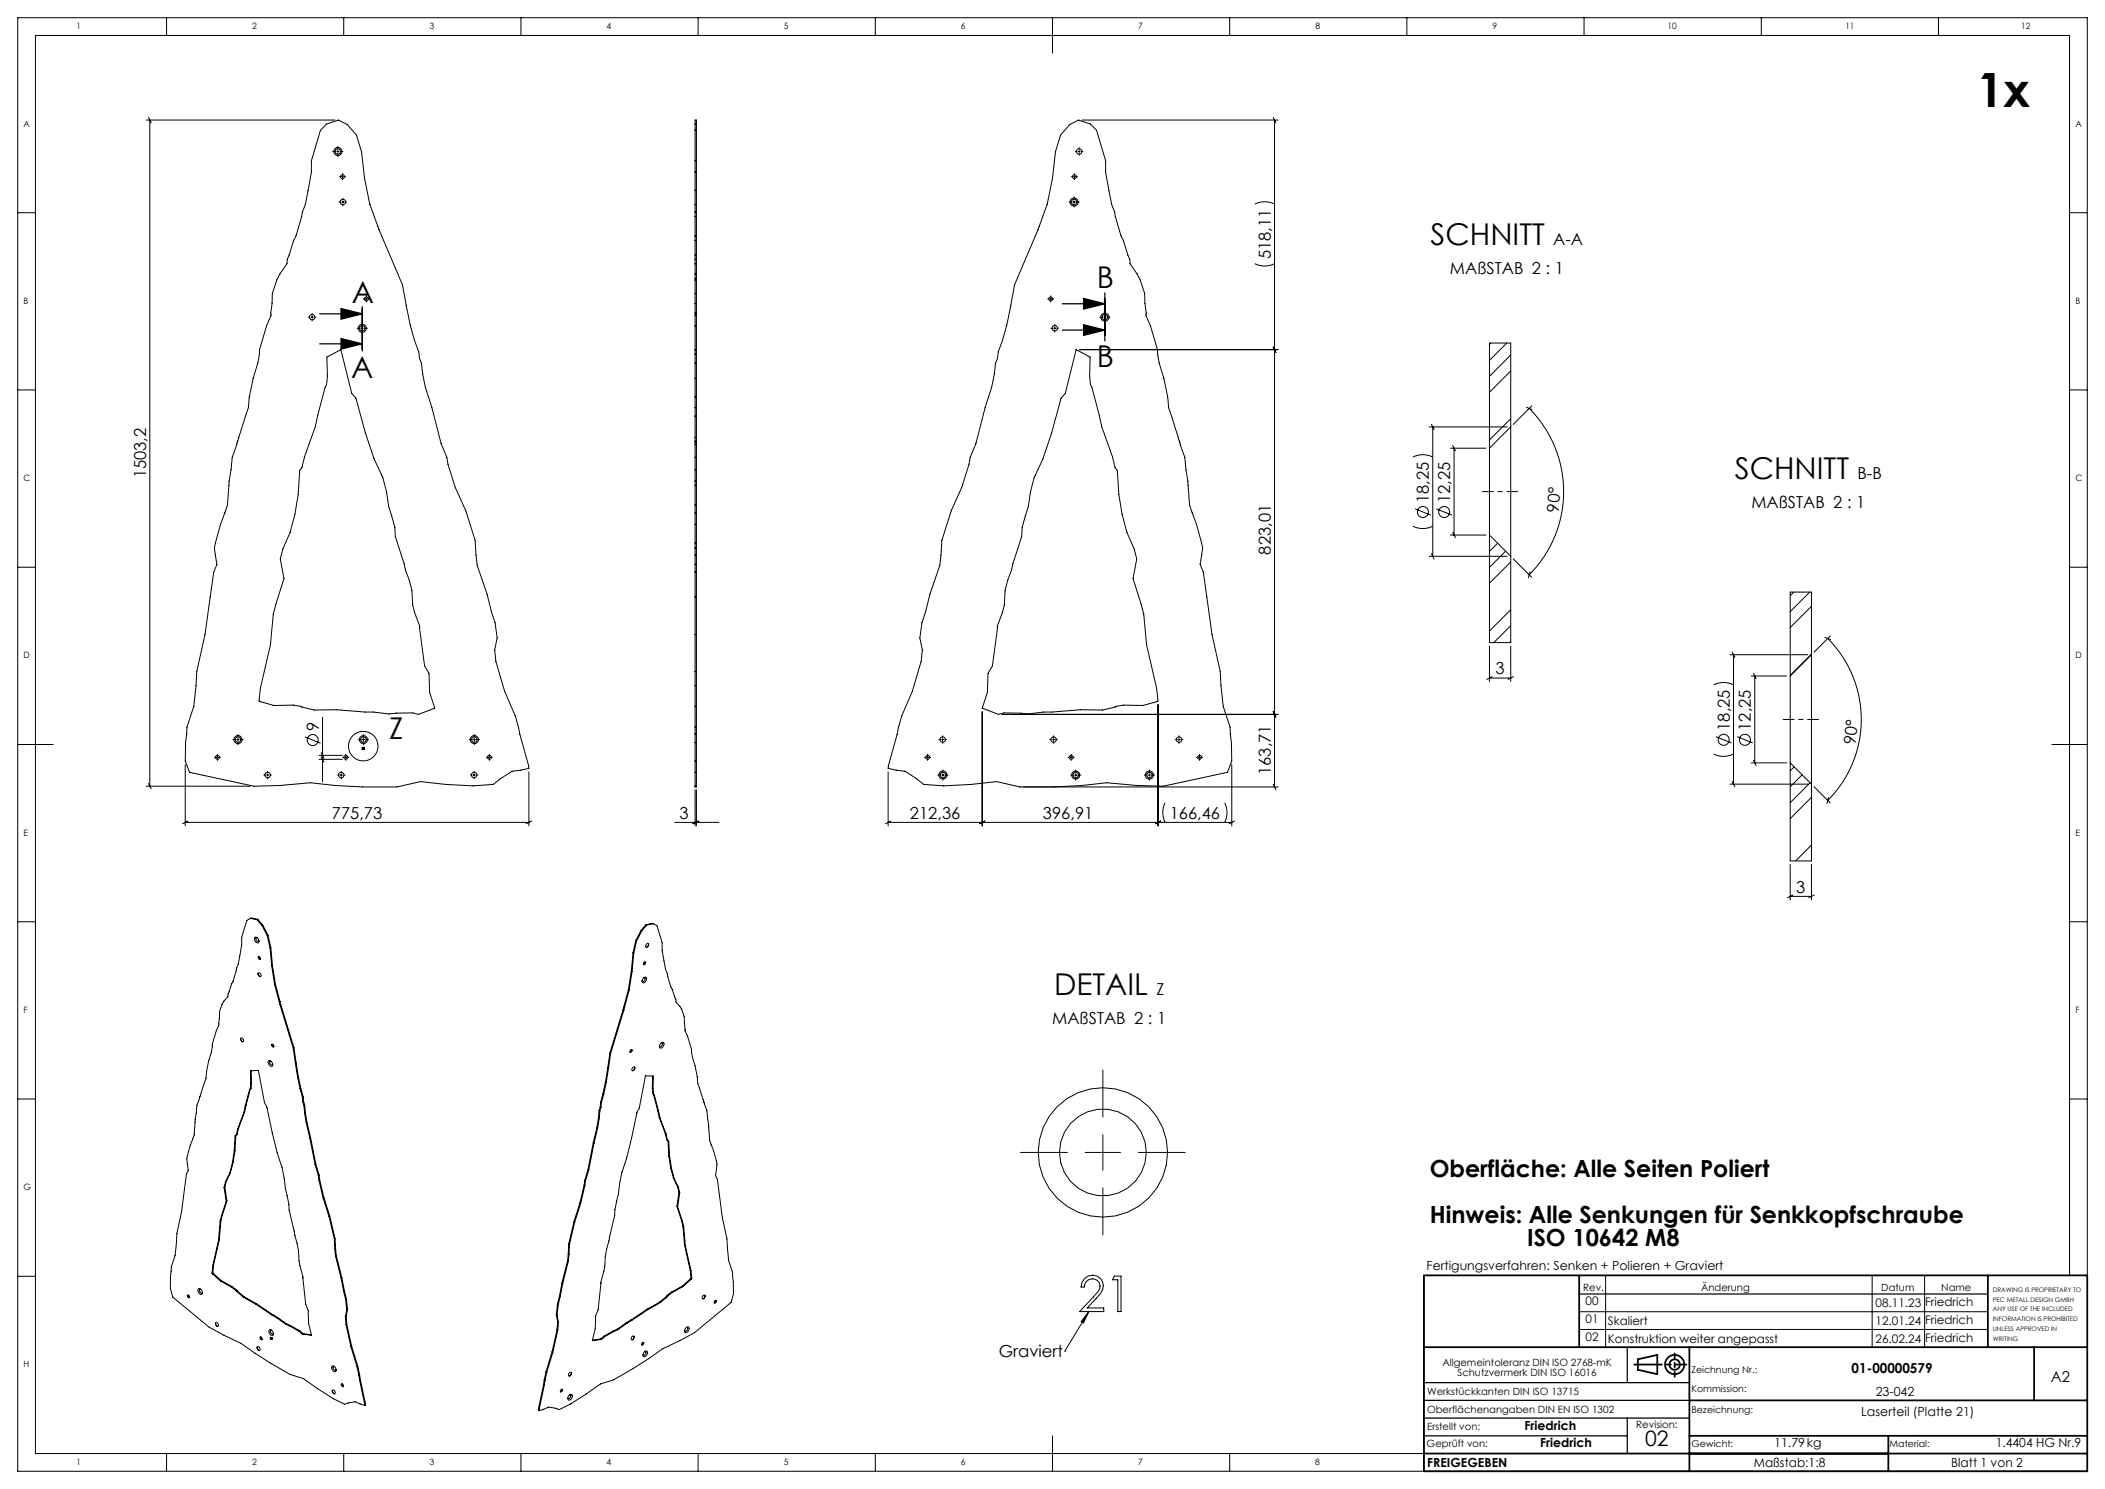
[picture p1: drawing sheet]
<svg xmlns="http://www.w3.org/2000/svg" width="594mm" height="420mm" viewBox="0 0 594 420" stroke-linecap="round" stroke-linejoin="round" font-family="sans-serif">
<g fill="none" stroke="#000" stroke-width=".28">
<path d="M47 5v5M97 5v5M147 5v5M197 5v5M247 5v5M297 5v10M347 5v5M397 5v5M447 5v5M497 5v5M547 5v5M41.3 33.9h53.2"/>
<path d="M41.9 33.1l.8 1.5M42.3 33.9v187.9M92.2 35l3.3-1.1 2.5 1.3 2.6 2.9 1.4 4.7a59.7 59.7 0 0 0 5 22l6.6 15.6a81.3 81.3 0 0 0 4.6 18.8l.2 1.9 .5 1.4 .4 3 .7 3.7 1.9 5.7 2.6 10.2 1.6 3.9 .3 1.9 2.1 6.6 2.9 6.6 2.7 8.3 .6 7.1 2.7 8.1 1.3 5.1 1 2.9 .6 4.4-.7 3.3 .3 3.3 2.5 8.3 3 7.1 3.8 14.7-4.7 .8-3.3 2.2-2 1.6-5.7 .4-7.7-.4-7.2-.8-6.6 1.5h-9.7l-7.8-.4-6.9-.8-8.6 .8-7.3 .2-18.2-3.9-1.2-3.2 .1-5.3 .3-4.3 2-5.9 .8-9.8 2.3-10.4 2.5-17.6 .9-2.2-.7-4.6a71.7 71.7 0 0 1 3.7-12.2l.5-6.7 .8-6.7 4.6-14 .2-3 1.1-5.3 1.4-4.3 .4-3.7 2-6.8 1.3-3 .3-3.3a15.9 15.9 0 0 1 2.2-8.3l2-2.9 .1-1.2 1.8-5.4 .6-1.3 1.6-5.4 .2-1.2 .9-2.2 1.7-9.1v-3.3l2.5-8.6zM196.1 33.9h.4v188.1h-.4zM196.1 36.7h.4M196.1 35h.4M305.3 33.9h55.4M359.3 33.1l.7 1.5M359.7 33.9v188.1M5 60h5M93.9 42.7h.8M95 42.7h.6"/>
<path d="M95.3 41.3v.8M95.3 42.4v.6M95.3 43.3v.9M95.7 57h.4M95.8 49.8h.2M96 42.7h.8M96.3 49.8h.7M96.5 57h.6M96.7 49v.2M96.7 49.5v.7M96.7 50.5v.2M96.8 55.9v.5"/>
<path d="M96.8 56.7v.6M96.8 57.6v.5M97.3 49.8h.2M97.4 57h.4M196.1 59.9h.4M196.1 57.7h.4M196.1 53.7h.4M196.1 48.6h.4M196.1 45.3h.4M301.6 57h.9M302.3 49.8h.3M302.8 57h.6"/>
<path d="M302.9 49.8h.6M303.1 55.5v.9M303.1 56.7v.6M303.1 57.6v.8M303.2 49v.2M303.2 49.5v.7M303.2 50.5v.2M303.4 42.7h.5M303.7 57h.8M303.8 49.8h.3M304.2 42.7h.6M304.5 41.6v.5"/>
<path d="M304.5 42.4v.6M304.5 43.3v.5M305.1 42.7h.5M354.1 57.6a6.2 6.2 0 0 1 5.6 0M584 60h5M196.1 79h.4M196.1 78.6h.4M196.1 77.3h.4M196.1 74.4h.4M196.1 73.2h.4M196.1 72h.4M196.1 67.8h.4"/>
<path d="M196.1 66.5h.4M196.1 61.1h.4M354.1 74.4a6.2 6.2 0 0 0 5.6 0M87 89.5h.5M87.8 89.5h.6M88.1 88.4v.4M88.1 89.2v.6M88.1 90.1v.4M88.7 89.5h.5M100.8 92.6h.8M101.9 92.6h.6M102.2 91.1v.9"/>
<path d="M102.2 92.3v.6M102.2 93.2v.8M102.5 84.3h.3M102.8 92.6h.9M103.1 84.3h.6M103.4 83.4v.3M103.4 84v.6M103.4 84.9v.3M104 84.3h.3M196.1 99.9h.4M196.1 98.7h.4M196.1 91.9h.4"/>
<path d="M196.1 88.9h.4M196.1 88.3h.4M196.1 85.6h.4M196.1 82.8h.4M295.6 84.3h.3M296.2 84.3h.6M296.5 83.4v.3M296.5 84v.6M296.5 84.9v.3M296.6 92.6h.4M297.1 84.3h.3M297.3 92.6h.6"/>
<path d="M297.6 91.5v.5M297.6 92.3v.6M297.6 93.2v.5M298.3 92.6h.4M303.7 98.6l3.9 2.1-.1 5.4 .2 2.4 .4 .7 2.8 11.1 3 8.5 .7 3.1 .7 .8a50.6 50.6 0 0 0 4.8 22.2l.7 2.8-1.1 5.5 3 10 .8 8.6 2.9 12.3 .4 3.6-4.3 1.3a24.9 24.9 0 0 0-11.4 1.3l-6.1-.1-8.2 .6h-2.3l-4.4 .6-6.8-.3-1.5 .4-4.6-1.7 1.4-4.5 .2-5.3 1.3-2.2 1.3-11.1 1.5-4.1 .5-1.9 .2-4.1 .7-2.9 1.1-2.9 .4-1.8 2.5-7.7 .1-2.5 1.8-6a29.4 29.4 0 0 1 4.1-13.4l2.5-7.3 2.6-9.8 1.2-1.3zM304.7 98.6h56M310.3 89.5h.9M311.5 89.5h.6M311.8 88v.8M311.8 89.2v.6M311.8 90.1v.8M312.4 89.5h.8"/>
<path d="M359.3 97.9l.7 1.5M420.7 96.8l-.4 .4M425.2 96.8l-4.9 4.9M5 110h5M92.2 100.7l4-2.1 3.1 12.4 1.1 1.3 2.7 9.8 2.5 7.3a29.4 29.4 0 0 1 4.1 13.4l1.7 6 .1 2.5 2.5 7.7 .4 1.8 1.1 2.9 .7 2.9 .3 4.1 .4 1.9 1.6 4.1 1.3 11.1 1.3 2.2 .1 5.3 1.5 4.5-4.6 1.7-1.6-.4-6.7 .3-4.4-.6h-2.4l-8.1-.6-6.2 .1a24.9 24.9 0 0 0-11.4-1.3l-4.2-1.3 .4-3.6 2.8-12.3 .8-8.6 3-10-1-5.5 .7-2.8a50.6 50.6 0 0 0 4.8-22.2l.6-.8 .7-3.1 3.1-8.5 2.8-11.1 .4-.7 .2-2.4zM196.1 117.4h.4M196.1 115h.4M196.1 112h.4M196.1 106.7h.4M196.1 102.4h.4M403.9 119.7l.8 1.5M426.3 118.1l-6 6"/>
<path d="M426.3 100.1l-6 6M426.3 104.6l-6 6M430.7 114.9l1.6 .6M431.5 115.2a33.2 33.2 0 0 1 0 46.9M432.2 114.5l-5.2 5.2M584 110h5M196.1 136.9h.4M196.1 135.7h.4M196.1 132.5h.4M196.1 129h.4M196.1 125.4h.4M196.1 124.8h.4"/>
<path d="M196.1 124.4h.4M196.1 123.4h.4M398.7 128.9a6.3 6.3 0 0 1 5.6 0M403.3 120.4h22M404.3 120.4v36.5M409.3 126.4h10M409.9 125.7l.8 1.5M410.3 126.4v24.5M420.3 126.4v24.5M426.3 120.4v-23.6h-6v29.6M426.3 120.4v36.5M426.3 120.4l-6 6"/>
<path d="M5 160h5M196.1 159.2h.4M196.1 153.1h.4M196.1 154.6h.4M196.1 156.5h.4M196.1 147.9h.4M196.1 144.6h.4M196.1 142.4h.4M398.7 148.4a6.3 6.3 0 0 0 5.6 0M399.3 143.5l4.4 1.8M403.3 156.9h22M403.9 156.2l.8 1.5"/>
<path d="M405.3 143.5l4.4 1.8M409.3 150.9h10M409.9 150.2l.8 1.5M420.3 150.9v30.4h6v-24.4M420.3 150.9l6 6M420.4 151l-.1 .1M422.6 153.2l-2.3 2.3M424.9 155.5l-4.6 4.5M426.3 158.5l-6 6M427 157.6l5.2 5.2M584 160h5M196.1 179h.4"/>
<path d="M196.1 168.4h.4M196.1 161.4h.4M426.3 172l-6 6M426.3 176.5l-4.8 4.8M431.7 161.3l-.4 1.7M506.2 167l-1 1M510.7 167l-5.5 5.5M511.2 171l-6 6M515 179.8l1.6 .6M516.5 179.4l-4.6 4.6M196.1 199.2h.4M196.1 193.4h.4"/>
<path d="M196.1 189.4h.4M326.8 198.7v34.3M420.3 182.3v10M420.3 191.3h6M421.1 190.9l-1.6 .7M426.3 181l-.3 .3M426.3 182.3v10M427.1 190.9l-1.6 .7M483.6 193.2a6.3 6.3 0 0 1 5.6 0M488.2 184.7h22M488.8 183.9l.8 1.5M489.2 184.7v36.5"/>
<path d="M494.2 190.7h10M494.8 189.9l.8 1.5M495.2 190.7v24.5M505.2 190.7v24.5M511.2 184.7v-17.7h-6v23.7M511.2 184.7v36.5M511.2 184.7l-6 6M511.2 184.5l-6 6M515.8 180.1a32.3 32.3 0 0 1 0 45.7M5 210h10M52.3 215.7v17.3M60.5 213.6h.2"/>
<path d="M61 213.6h.7M61.4 212.7v.3M61.4 213.3v.6M61.4 214.2v.3M62 213.6h.2M65.7 208.6h.8M66.8 208.6h.7M67.2 207.2v.8M67.2 208.3v.6M67.2 209.2v.9M67.8 208.6h.8M74.4 218.6h.5"/>
<path d="M75.2 218.6h.6M75.5 217.5v.5M75.5 218.3v.6M75.5 219.2v.5M76.1 218.6h.5M86 207.9l4.5 1.7M90 213.1h6.6M90 214.2h6.6M90.6 212.3l.8 1.5M90.6 213.4l.8 1.5M91 202.3v18.2M95.2 218.6h.5"/>
<path d="M96 218.6h.6M96.3 217.5v.5M96.3 218.3v.6M96.3 219.2v.5M96.7 213.6h.3M96.9 218.6h.5M97.3 213.6h.6M97.6 212.7v.3M97.6 213.3v.6M97.6 214.2v.3M98.2 213.6h.3M101.1 208.6h.8"/>
<path d="M102.2 210.8l.4 .1-.3 .5h.3h-.4l.3-.4h-.3zM102.2 208.6h.7M102.6 207.2v.8M102.6 208.3v.6M102.6 209.2v.9M102.8 211.4h.1M102.8 210.9l.1 .5M103.2 208.6h.8M132.4 208.6h.8M132.7 218.6h.5M133.5 218.6h.6M133.5 208.6h.7"/>
<path d="M133.8 217.5v.5M133.8 218.3v.6M133.8 219.2v.5M133.9 207.2v.8M133.9 208.3v.6M133.9 209.2v.9M134.4 218.6h.5M134.5 208.6h.8M137.2 213.6h.3M137.8 213.6h.6M138.1 212.7v.3M138.1 213.3v.6"/>
<path d="M138.1 214.2v.3M138.7 213.6h.3M149.2 217.7v15.3M196.1 209.4h.4M196.1 214.7h.4M196.1 217.9h.4M196.1 207h.4M196.1 205.1h.4M250.6 217.7v15.3M260.9 213.6h.2M261.4 213.6h.7M261.8 212.7v.3"/>
<path d="M261.8 213.3v.6M261.8 214.2v.3M262.4 213.6h.2M264.6 218.6h.8M264.9 208.6h.5M265.7 208.6h.6M265.8 218.6h.6M266 207.5v.5M266 208.3v.6M266 209.2v.5M266.1 217.2v.8M266.1 218.3v.6"/>
<path d="M266.1 219.2v.9M266.6 208.6h.5M266.7 218.6h.8M277.2 200.8v32.2M282.8 201.5h77.9M296.2 208.6h.5M297 208.6h.6M297.3 207.5v.5M297.3 208.3v.6M297.3 209.2v.5M297.9 208.6h.5M301.4 213.6h.2"/>
<path d="M302 213.6h.6M302.1 218.6h.8M302.3 212.7v.3M302.3 213.3v.6M302.3 214.2v.3M302.9 213.6h.2M303.2 218.6h.7M303.6 217.2v.8M303.6 218.3v.6M303.6 219.2v.9M304.2 218.6h.8M322.9 218.6h.8"/>
<path d="M324 218.6h.7M324.3 217.2v.8M324.3 218.3v.6M324.3 219.2v.9M325 218.6h.8M331.6 208.6h.5M332.4 208.6h.6M332.7 207.5v.5M332.7 208.3v.6M332.7 209.2v.5M333.3 208.6h.5M337.6 213.6h.3"/>
<path d="M338.2 213.6h.6M338.5 212.7v.3M338.5 213.3v.6M338.5 214.2v.3M339.1 213.6h.3M347.6 215.7v17.3M359.3 200.7l.7 1.6M483.6 212.7a6.3 6.3 0 0 0 5.6 0M484.2 207.8l4.4 1.8M490.2 207.8l4.4 1.8M494.2 215.2h10M494.8 214.4l.8 1.5"/>
<path d="M505.2 215.2v27.6h6v-21.6M505.2 215.2l6 6M506.3 216.3l-1.1 1.1M508.5 218.6l-3.3 3.3M579 210h10M41.3 221.8h29.4M41.9 221l.8 1.5M52.3 232h96.9M53 231.6l-1.5 .8M150 231.6l-1.5 .8M190.4 232h12.5M196.1 222.8v10.2"/>
<path d="M196.1 221.8h.4M196.5 222.8v10.2M196.9 231.6l-1.5 .8M197.3 231.6l-1.5 .8M250.6 232h97M251.4 231.6l-1.5 .8M277.9 231.6l-1.5 .8M297.6 222l7.7-.4 7-.8 8.5 .8 7.4 .2 18.2-3.9 1.2-3.2-.1-5.3-.4-4.3-1.9-5.9-.9-9.8-2.3-10.4-2.4-17.6-.9-2.2 .7-4.6a71.7 71.7 0 0 0-3.7-12.2l-.5-6.7-.9-6.7-4.5-14-.3-3-1.1-5.3-1.3-4.3-.5-3.7-2-6.8-1.2-3-.3-3.3a15.9 15.9 0 0 0-2.2-8.3l-2-2.9-.1-1.2-1.8-5.4-.7-1.3-1.6-5.4-.2-1.2-.8-2.2-1.7-9.1v-3.3l-2.6-8.6-1.7-1.7-3.4-1.1-2.5 1.3-2.5 2.9-1.5 4.7a59.7 59.7 0 0 1-4.9 22l-6.6 15.6a81.3 81.3 0 0 1-4.6 18.8l-.2 1.9-.6 1.4-.3 3-.8 3.7-1.8 5.7-2.6 10.2-1.6 3.9-.4 1.9-2 6.6-3 6.6-2.6 8.3-.6 7.1-2.8 8.1-1.3 5.1-.9 2.9-.6 4.4 .7 3.3-.4 3.3-2.4 8.3-3.1 7.1-3.8 14.7 4.8 .8 3.3 2.2 1.9 1.6 5.7 .4 7.8-.4 7.1-.8 6.6 1.5h72.9M327.5 231.6l-1.5 .8M328.8 226.4a6.2 6.2 0 0 0 0 5.6M345.6 226.4a6.2 6.2 0 0 1 0 5.6M348.3 231.6l-1.5 .8"/>
<path d="M359.3 221.2l.7 1.5M488.2 221.2h22M488.8 220.4l.8 1.5M510.8 220.8l-5.6 5.6M511.2 238.4l-4.5 4.4M511.2 224.9l-6 6M511.9 221.9l4.6 4.6M516 225l-.5 1.6M5 260h5M70.6 259.1l-.9 .5-1.5 4.8a35.1 35.1 0 0 1-1.5 9.4l-1 3-1.4 3.6v.7a7 7 0 0 0-2.4 6l-.1 2.1a18 18 0 0 0-2.1 7.5l-.8 2.5-.6 3-.2 1.9-2.5 7.7-.5 4.1a12.5 12.5 0 0 1-1.4 7.2 9.6 9.6 0 0 0-.6 7l-.5 1.1-1.4 10.7-1.3 6.1-.5 6.1-1.1 3.2-.2 6.1 .7 2.5 10.2 8.5 4.2 2.2 4.8 2.3 8.4 5.6 5.5 3.2 3.7 1.2 8.4 5.6 3.2 1.6 3-.7 2.7 1M70.6 259.1l1.9 .3M70.6 259.1l.2-.2 1.9 .4"/>
<path d="M72.5 259.4l1.5 1.7M72.7 259.3l-.2 .1M72.7 259.3l1.5 1.7M505.2 243.8v10M505.2 252.8h6M505.9 252.5l-1.5 .7M511.2 243.8v10M511.9 252.5l-1.5 .7M584 260h5M71.9 264.4a.95 .95 0 0 1 1 .5 .95 .95 0 0 1-.1 1.1l-.8-.6zM72.5 264.5a.52 .52 0 0 0-.2 .7 .52 .52 0 0 0 .8 .2M72.8 274.6l.5 .9"/>
<path d="M72.9 269.9l.5 .2a.32 .32 0 0 1 .1 .4 .32 .32 0 0 1-.4 .2 .32 .32 0 0 1-.2-.4zM72.9 274.4h.3l.4 .4a.41 .41 0 0 1-.1 .7 .41 .41 0 0 1-.6-.4zM73.1 269.8l.4 .7M74 261.1l1.4 2.8M74.2 261l-.2 .1M74.2 261l1.4 2.7M75.4 263.9l.8 3.5M75.6 263.7l-.2 .2M75.6 263.7l.8 3.6M76.2 267.4l.5 5.1M76.4 267.3l-.2 .1M76.4 267.3l.5 5.1"/>
<path d="M76.7 272.5l.8 5.2M76.9 272.4l-.2 .1M76.9 272.4l.8 5.2M77.5 277.7v.2M77.5 277.9l1.5 5.5M77.7 277.6l-.2 .1M77.7 277.6l.1 .2M77.8 277.8l-.3 .1M77.8 277.8l1.4 5.5M177.3 279.3l.2 .1M177.3 279.3l-1.3 4.7M177.3 279.1l.2 .1"/>
<path d="M177.3 279.1v.2M177.5 279.4l-1.5 5.5M177.5 279.2v.2M178.2 273.9l.2 .1M178.2 273.9l-.9 5.2M178.4 274l-.9 5.2M178.6 268.8l.2 .1M178.6 268.8l-.4 5.1M178.8 268.9l-.4 5.1M179.4 265.3l.2 .1M179.4 265.3l-.8 3.5M179.6 265.4l-.8 3.5"/>
<path d="M180.9 262.5l.2 .1M180.9 262.5l-1.5 2.8M181.1 262.6l-1.5 2.8M181.6 275.9a.52 .52 0 0 1 .8-.2 .52 .52 0 0 1 0 .8l-.1 .2a.61 .61 0 0 1-.9 .5 .61 .61 0 0 1 0-1zM181.7 275.8a.52 .52 0 0 1 .2 .7 .52 .52 0 0 1-.7 .2M181.7 271.5a.29 .29 0 0 1 .5-.1 .29 .29 0 0 1-.1 .5 .3 .3 0 0 1-.5 .2 .3 .3 0 0 1 .1-.5zM182 271.3l-.4 .7M182.3 260.8l.2 .1M182.3 260.8l-1.4 1.7M182.5 266.3a.4 .4 0 0 1 .6 0 .4 .4 0 0 1-.2 .6 .38 .38 0 0 1-.6 .2 .38 .38 0 0 1 0-.6zM182.5 260.9l-1.4 1.7M183 266.3l-.5 .9"/>
<path d="M184.4 260.6l-1.9 .3M184.4 260.6l1 .5 1.4 4.8a35.1 35.1 0 0 0 1.6 9.4l.9 3 1.4 3.6v.7a7 7 0 0 1 2.4 6l.2 2.1a18.1 18.1 0 0 1 2.1 7.5l.7 2.5 .7 3 .1 1.9 2.6 7.7 .5 4.1a12.5 12.5 0 0 0 1.4 7.2 9.6 9.6 0 0 1 .5 7l.5 1.1 1.4 10.7 1.3 6.1 .5 6.1 1.1 3.2 .3 6.1-.7 2.5-10.3 8.5-4.2 2.3-4.8 2.2-8.3 5.6-5.5 3.2-3.8 1.2-8.4 5.6-3.2 1.6-3-.7-2.7 1M184.4 260.6l-.2-.2-1.9 .4M67.9 293l.5 .9M68 292.8h.3l.3 .4a.41 .41 0 0 1 0 .7 .41 .41 0 0 1-.6-.4zM75.8 299.3a.95 .95 0 0 1 1 .4 .95 .95 0 0 1-.1 1.1l-.8-.6zM76.4 299.3a.52 .52 0 0 0-.2 .7 .52 .52 0 0 0 .8 .2M76.7 294.6l.5 .2a.32 .32 0 0 1 .1 .4 .32 .32 0 0 1-.4 .2 .32 .32 0 0 1-.2-.4zM76.9 294.5l.4 .7M79 283.4l3.7 12.3M79 282.5l-.2 .1M79.2 283.3l-.2 .1"/>
<path d="M79.2 283.3l3.8 12.3M82.7 295.7l.6 4.2M83 295.6l-.3 .1M83 295.6l.6 4.2M83.3 299.9l.7 3.9M83.6 299.8l-.3 .1M83.6 299.8l.6 3.9M172.1 297.1l.2 .1M172.1 297.1l-.6 4.2M172.3 297.2l-.6 4.2M175.8 284.8l.2 .1M175.8 284.8l-3.7 12.3"/>
<path d="M176 284l.2 .1M176 284l-.2 .8M176 284.9l-3.7 12.3M177.9 296.2a.29 .29 0 0 1 .5 0 .29 .29 0 0 1-.1 .4 .3 .3 0 0 1-.5 .2 .3 .3 0 0 1 .1-.5zM178.2 296l-.4 .7M186.5 294.3a.52 .52 0 0 1 .8-.2 .52 .52 0 0 1 0 .8l-.1 .2a.61 .61 0 0 1-.9 .5 .61 .61 0 0 1 0-1zM186.6 294.2a.52 .52 0 0 1 .2 .7 .52 .52 0 0 1-.7 .2M5 310h5M66.9 320l-.2 .1M66.9 320l-.4 .3M67.1 318.3l-.4 1.8M67.3 318.2l-.2 .1"/>
<path d="M67.3 318.2l-.4 1.8M68.8 313.8l-1.7 4.5M69 313.7l-.2 .1M69 313.7l-1.7 4.5M69.2 312l-.4 1.8M69.4 311.9l-.2 .1M69.4 311.9l-.4 1.8M70.4 307.4l-1.2 4.6M70.6 307.3l-.2 .1M70.6 307.3l-1.2 4.6M70.6 307.1l-.2 .3M70.8 305.6l-.1-3.6 2.2-.1 1.7 9.1 .7 1.3a122.3 122.3 0 0 0 4.3 17l.9 5.9 1 4.5 .1 1.6 1.4 5.9a34.6 34.6 0 0 1 1.4 8.4 43.7 43.7 0 0 1 1.9 12.3l.7 1.8 .1 3.5 .8 3.5-2.6-.4"/>
<path d="M70.8 305.6l-.2 1.5M70.8 306.9l-.2 .2M70.8 306.9l-.2 .4M70.9 302l.1 3.4M71 305.4l-.2 .2M71 305.4l-.2 1.5M84 303.8l.7 3.3M84.2 303.7l-.2 .1M84.2 303.7l.7 3.2M84.7 307.1l.6 2.4M84.9 306.9l-.2 .2M84.9 306.9l.7 2.5"/>
<path d="M85.3 309.5l.2 1.3M85.5 310.8l.3 1.1M85.6 309.4l-.3 .1M85.6 309.4l.1 1.3M85.7 310.7l-.2 .1M85.7 310.7l.3 1.1M85.8 311.9l.2 2.1M86 314l.4 2.7M86 311.8l-.2 .1M86 311.8l.2 2.1M86.2 313.9l-.2 .1M86.2 313.9l.4 2.6"/>
<path d="M86.4 316.7l1 4.3M86.6 316.5l-.2 .2M86.6 316.5l1 4.4M168.4 318l.3 .2M168.4 318l-1 4.4M168.7 318.2l-1.1 4.3M168.9 315.4l.2 .1M168.9 315.4l-.5 2.6M169.1 313.3l.2 .1M169.1 313.3l-.2 2.1M169.1 315.5l-.4 2.7M169.3 313.4l-.2 2.1"/>
<path d="M169.4 312.2l.2 .1M169.4 312.2l-.3 1.1M169.5 310.9l.2 .1M169.5 310.9l-.1 1.3M169.6 312.3l-.3 1.1M169.7 311l-.1 1.3M170.2 308.4l.2 .2M170.2 308.4l-.7 2.5M170.4 308.6l-.7 2.4M170.9 305.2l.2 .1M170.9 305.2l-.7 3.2M171.1 305.3l-.7 3.3"/>
<path d="M171.5 301.3l.2 .1M171.5 301.3l-.6 3.9M171.7 301.4l-.6 3.9M178.6 301.1a.4 .4 0 0 1 .6 0 .4 .4 0 0 1-.2 .6 .38 .38 0 0 1-.6 .3 .38 .38 0 0 1 0-.7zM179.1 301.1l-.5 .9M184.1 306.9l.2 .2M184.1 306.9l.1 1.5M184.2 303.5l-.1 3.4M184.2 308.4l.2 .2M184.2 308.4l.2 .4M184.3 307.1l.1 1.5M184.3 307.1l.1-3.6h-2.3l-1.7 9-.7 1.3a122.2 122.2 0 0 1-4.2 17l-1 5.9-1 4.5v1.7l-1.5 5.8a34.6 34.6 0 0 0-1.3 8.4 43.8 43.8 0 0 0-1.9 12.3l-.7 1.8-.1 3.6-.9 3.4 2.7-.4"/>
<path d="M184.4 308.6l.2 .3M184.4 308.8l.2 .1M184.4 308.8l1.2 4.6M184.6 308.9l1.2 4.6M185.6 313.4l.2 .1M185.6 313.4l.4 1.8M185.8 313.5l.4 1.8M186 315.2l.2 .1M186 315.2l1.7 4.5M186.2 315.3l1.7 4.5M187.7 319.7l.2 .1M187.7 319.7l.4 1.8"/>
<path d="M187.9 319.8l.4 1.8M311.2 301.8v13.3M584 310h5M63.2 334.9l.6 4M63.4 334.8l-.2 .1M63.4 334.8l.6 4M63.6 333.3l-.4 1.6M63.8 338.9l-1.3 4M63.8 333.2l-.2 .1M63.8 333.2l-.4 1.6M64 338.8l-.2 .1M64 338.8l-1.3 4"/>
<path d="M64.8 330.9l-1.2 2.4M65 330.8l-.2 .1M65 330.8l-1.2 2.4M65.6 328l-.8 2.9M65.8 327.9l-.2 .1M65.8 327.9l-.8 2.9M66.1 324.7l-.5 3.3M66.3 324.6l-.2 .1M66.3 324.6l-.5 3.3M66.3 320.4l-.2 4.3M66.5 320.3l-.2 .1M66.5 320.3l-.2 4.3"/>
<path d="M66.7 320.1l-.4 .3M87.4 321l1.5 7.5M87.6 320.9l-.2 .1M87.6 320.9l1.5 7.5M88.9 328.5l.9 3M89.1 328.4l-.2 .1M89.1 328.4l.9 3M89.8 331.5l.2 1.4M90 332.9l1.2 5M90 331.4l-.2 .1M90 331.4l.2 1.4M90.2 332.8l-.2 .1"/>
<path d="M90.2 332.8l1.2 5M91.2 337.9l1.6 5.2M91.4 337.8l-.2 .1M91.4 337.8l1.7 5.2M163.7 339.3l.2 .1M163.7 339.3l-1.7 5.2M163.9 339.4l-1.7 5.3M164.8 334.3l.2 .1M164.8 334.3l-1.1 5M165 332.9l.2 .1M165 332.9l-.2 1.4M165 334.4l-1.1 5"/>
<path d="M165.2 333l-.2 1.4M165.9 329.9l.2 .1M165.9 329.9l-.9 3M166.1 330l-.9 3M167.4 322.4l.2 .1M167.4 322.4l-1.5 7.5M167.6 322.5l-1.5 7.5M188.1 321.5l.2 .1M188.1 321.5l.4 .3M188.3 321.6l.4 .3M188.5 321.8l.2 .1M188.5 321.8l.2 4.3"/>
<path d="M188.7 321.9l.3 4.3M188.7 326.1l.3 .1M188.7 326.1l.6 3.3M189 326.2l.5 3.4M189.3 329.4l.2 .2M189.3 329.4l.7 2.9M189.5 329.6l.7 2.8M190 332.3l.2 .1M190 332.3l1.2 2.4M190.2 332.4l1.2 2.4M191.2 334.7l.2 .1M191.2 334.7l.4 1.6"/>
<path d="M191.4 334.8l.4 1.6M191.6 336.3l.2 .1M191.6 336.3l-.6 4M191.8 336.4l-.6 4M288 325.1h13.2M306.2 325.1h10M311.2 320.1v10M311.2 335.1v13.2M321.2 325.1h13.3M5 360h5M59.8 359.1l.3 .3M60 359l-.2 .1"/>
<path d="M60 359l.3 .3M60.1 356.9l-.3 2.2M60.1 359.4l2.1 1.9M60.3 356.8l-.2 .1M60.3 356.8l-.3 2.2M60.3 359.3l-.2 .1M60.3 359.3l2.1 1.9M61.7 349.8l-1.6 7.1M61.9 349.7l-.2 .1M61.9 349.7l-1.6 7.1M62.1 344.4l-.4 5.4M62.3 344.3l-.2 .1"/>
<path d="M62.3 344.3l-.4 5.4M62.5 342.9l-.4 1.5M62.7 342.8l-.2 .1M62.7 342.8l-.4 1.5M92.8 343.1l1.5 6.3M93.1 343l-.3 .1M93.1 343l1.4 6.3M94.3 349.4l.2 2.9M94.5 352.3l.2 1.9M94.5 349.3l-.2 .1M94.5 349.3l.2 2.8M94.7 354.2l1.5 6.3"/>
<path d="M94.7 352.1l-.2 .2M94.7 352.1l.2 2M94.9 354.1l-.2 .1M94.9 354.1l1.6 6.2M160.2 355.6l.2 .2M160.2 355.6l-1.6 6.2M160.4 353.6l.2 .2M160.4 353.6l-.2 2M160.4 355.8l-1.6 6.2M160.5 350.8l.2 .2M160.5 350.8l-.1 2.8M160.6 353.8l-.2 2"/>
<path d="M160.7 351l-.1 2.8M162 344.5l.2 .2M162 344.5l-1.5 6.3M162.2 344.7l-1.5 6.3M191 340.3l.2 .1M191 340.3l1.3 4M191.2 340.4l1.3 4M192.3 344.3l.2 .1M192.3 344.3l.4 1.5M192.5 344.4l.4 1.6M192.7 345.8l.2 .2M192.7 345.8l.5 5.4"/>
<path d="M192.9 346l.5 5.3M193.2 351.2l.2 .1M193.2 351.2l1.6 7.1M193.4 351.3l1.6 7.1M194.8 358.3l.2 .1M194.8 358.3l.2 2.2M195 358.4l.2 2.2M314.5 360h1.8v10h-.9v-9h-1.5zM401.8 359.7v55.3M453.1 359.7v20.3M528.3 359.7v20.3M543.1 359.7v20.3"/>
<path d="M584 359.7v-349.7h-574v400h391.8M589 359.7v-354.7h-584v410h584M52.9 365.3l.5 .2a.32 .32 0 0 1 .1 .4 .32 .32 0 0 1-.4 .2 .32 .32 0 0 1-.2-.4zM53.1 365.3l.4 .7M55.9 363.6a.95 .95 0 0 1 1 .5 .95 .95 0 0 1-.1 1l-.8-.5zM56.6 363.6a.52 .52 0 0 0-.2 .8 .52 .52 0 0 0 .7 .1M60.8 373.2l.5 .9M60.9 373.1h.3l.3 .3a.41 .41 0 0 1 0 .7 .41 .41 0 0 1-.6-.4zM62.2 361.3l3.1 1.8M62.4 361.2l-.2 .1M62.4 361.2l3.2 1.7M65.3 363.1l1.2 .9"/>
<path d="M65.6 362.9l-.3 .2M65.6 362.9l1.1 .9M66.5 364l.2 .2M66.7 364.2l2 1.7M66.7 363.8l-.2 .2M66.7 363.8l.2 .3M66.9 364.1l-.2 .1M66.9 364.1l2 1.7M68.7 365.9l3.5 2M68.9 365.8l-.2 .1M68.9 365.8l3.5 1.9M72.2 367.9l4.6 3.1"/>
<path d="M72.4 367.7l-.2 .2M72.4 367.7l4.6 3.1M72.6 379.8h.3l.4 .4a.41 .41 0 0 1-.1 .7 .41 .41 0 0 1-.6-.4zM73.4 377.2l.5 .2a.32 .32 0 0 1 .1 .4 .32 .32 0 0 1-.4 .1 .32 .32 0 0 1-.2-.3zM73.6 377.1l.4 .7M76 375.2a.95 .95 0 0 1 1 .4 .95 .95 0 0 1-.1 1.1l-.8-.6zM76.3 377.6h.1M76.3 377.6l.2 .1M76.3 377.3h.2l-.1 .3 .1 .1M76.3 377.3h.1M76.3 377.2v.1M76.4 377.3h.1"/>
<path d="M76.4 377.3l.1 .1M76.4 377.3h-.1M76.4 377.5h.1M76.4 377.5l-.1 .1M76.5 377.4l-.1 .1M76.5 377.4h.1M76.5 377.7h.1M76.6 377.4h.1M76.6 375.2a.52 .52 0 0 0-.2 .7 .52 .52 0 0 0 .7 .2M76.7 377.4h.1M76.7 377.8h.1M76.7 377.4v.4"/>
<path d="M76.8 371l1.3 .7M77 370.8l-.2 .2M77 370.8l1.3 .8M78.1 371.7l2.5 1.8M78.3 371.6l-.2 .1M78.3 371.6l2.5 1.8M80.6 373.5l1.1 .5M80.8 373.4l-.2 .1M80.8 373.4l1.2 .5M81.7 374l2.7 1.5M82 373.9l-.3 .1M82 373.9l2.6 1.5"/>
<path d="M84.4 375.5l.9 .8M84.6 375.4l-.2 .1M84.6 375.4l.9 .8M85.5 376.2l-.2 .1M85.5 376.2l2.4 .3M96.2 360.5l.8 3.7M96.5 360.3l-.3 .2M96.5 360.3l.7 3.8M97 364.2l.5 2.2M97.2 364.1l-.2 .1M97.2 364.1l.5 2.2M97.5 371.4l.1 2.3"/>
<path d="M97.5 366.4l.4 3.1M97.6 373.7l1.4 6.2M97.7 371.3l-.2 .1M97.7 371.3l.2 2.2M97.7 366.3l-.2 .1M97.7 366.3l.4 3.1M97.9 369.5l-.4 1.9M97.9 373.5l-.3 .2M97.9 373.5l1.3 6.3M98.1 369.4l-.2 .1M98.1 369.4l-.4 1.9M99 379.9l1.8 5.6"/>
<path d="M99.2 379.8l-.2 .1M99.2 379.8l1.8 5.6M157 370.9l.2 .1M157 370.9l.4 1.9M157.2 375l.2 .2M157.2 375l-1.4 6.3M157.2 371l.4 1.9M157.3 367.8l.2 .1M157.3 367.8l-.3 3.1M157.4 372.8l.2 .1M157.4 372.8l-.2 2.2M157.4 375.2l-1.4 6.2"/>
<path d="M157.5 367.9l-.3 3.1M157.6 372.9l-.2 2.3M157.9 365.6l.2 .1M157.9 365.6l-.6 2.2M158.1 365.7l-.6 2.2M158.6 361.8l.2 .2M158.6 361.8l-.7 3.8M158.8 362l-.7 3.7M169.5 377.7l.3 .1M169.5 377.7l-2.3 .3M170.4 376.9l.2 .1M170.4 376.9l-.9 .8"/>
<path d="M170.6 377l-.8 .8M173.1 375.4l.2 .1M173.1 375.4l-2.7 1.5M173.3 375.5l-2.7 1.5M174.2 374.9l.3 .1M174.2 374.9l-1.1 .5M174.5 375l-1.2 .5M176.7 373.1l.2 .1M176.7 373.1l-2.5 1.8M176.9 373.2l-2.4 1.8M178.1 372.3l.2 .2M178.1 372.3l-1.4 .8"/>
<path d="M178.3 372.5l-1.4 .7M178.4 377a.4 .4 0 0 1 .6 0 .4 .4 0 0 1-.2 .6 .38 .38 0 0 1-.6 .3 .38 .38 0 0 1 0-.7zM179 377l-.6 .9M181.2 378.8a.29 .29 0 0 1 .5-.1 .29 .29 0 0 1-.1 .5 .3 .3 0 0 1-.5 .2 .3 .3 0 0 1 0-.5zM181.4 378.6l-.4 .7M182.7 369.2l.2 .2M182.7 369.2l-4.6 3.1M182.9 369.4l-4.6 3.1M186.2 367.3l.2 .1M186.2 367.3l-3.5 1.9M186.4 367.4l-3.5 2M188.2 365.6l.2 .1"/>
<path d="M188.2 365.6l-2 1.7M188.4 365.3l.2 .2M188.4 365.3l-.2 .3M188.4 365.7l-2 1.7M188.6 365.5l-.2 .2M189.5 364.5l.2 .1M189.5 364.5l-1.1 .8M189.7 364.6l-1.1 .9M192.6 362.7l.2 .2M192.6 362.7l-3.1 1.8M192.8 362.9l-3.1 1.7M193.6 374.5a.52 .52 0 0 1 .8-.1 .52 .52 0 0 1 0 .8l-.1 .1a.61 .61 0 0 1-.9 .6 .61 .61 0 0 1 0-1.1z"/>
<path d="M193.7 374.4a.52 .52 0 0 1 .2 .7 .52 .52 0 0 1-.7 .2M194.7 360.8l.3 .1M194.7 360.8l-2.1 1.9M195 360.9l-2.2 2M195 360.5l.2 .1M195 360.5l-.3 .3M195.2 360.6l-.2 .3M198.4 365.4a.4 .4 0 0 1 .7 .1 .4 .4 0 0 1-.3 .6 .38 .38 0 0 1-.6 .2 .38 .38 0 0 1 0-.6zM199 365.5l-.5 .9M201.7 366.9a.29 .29 0 0 1 .5 0 .29 .29 0 0 1-.1 .4 .3 .3 0 0 1-.5 .3 .3 .3 0 0 1 0-.6zM201.9 366.8l-.4 .7M306.2 360.5a3.1 3.1 0 0 1 4.3 .1 3.1 3.1 0 0 1 0 4.2l-3.7 4.1h4.7v1.1h-6.8l5.2-5.7a2.22 2.22 0 0 0-1.1-3.5 2.22 2.22 0 0 0-2.9 2.2h-.8l.3-1.4z"/>
<path d="M307.3 370l-6.8 11.1M307.3 370l-1.6 3.2-.6-.4zM445.6 375h115.3M445.6 370h115.3M72.6 380l.5 .9M93.7 385.4a.95 .95 0 0 1 1 .4 .95 .95 0 0 1-.1 1.1l-.8-.5zM93.8 392.3l.5 .8M93.9 392.1h.2l.4 .4a.41 .41 0 0 1-.1 .7 .41 .41 0 0 1-.5-.4zM94.3 385.4a.52 .52 0 0 0-.2 .7 .52 .52 0 0 0 .7 .2M96.3 390.4l.5 .2a.32 .32 0 0 1 .2 .4 .32 .32 0 0 1-.4 .2 .32 .32 0 0 1-.3-.4zM96.5 390.3l.4 .7M100.8 385.5l.5 2.4"/>
<path d="M101 385.4l-.2 .1M101 385.4l.5 2.4M101.3 387.9l.2 1.4M101.5 387.8l-.2 .1M101.5 387.8l.2 1.4M101.5 389.3l1.4 6.6M101.7 389.2l-.2 .1M101.7 389.2l1.4 6.6M102.9 395.9v.5M103.1 395.8l-.2 .1M103.1 395.8v.5l-.2 .1M151.9 397.3l.3 .2"/>
<path d="M151.9 397.3v.5l.2 .1M152.2 397.5l-.1 .4M153.4 390.7l.2 .1M153.4 390.7l-1.5 6.6M153.6 390.8l-1.4 6.7M153.6 389.3l.2 .1M153.6 389.3l-.2 1.4M153.8 389.4l-.2 1.4M154.1 386.9l.2 .1M154.1 386.9l-.5 2.4M154.3 387l-.5 2.4M155.8 381.3l.2 .1"/>
<path d="M155.8 381.3l-1.7 5.6M156 381.4l-1.7 5.6M158.3 392a.29 .29 0 0 1 .5 0 .29 .29 0 0 1-.2 .4 .3 .3 0 0 1-.4 .2 .3 .3 0 0 1 0-.5zM158.5 391.8l-.4 .7M160.6 393.6a.52 .52 0 0 1 .8-.2 .52 .52 0 0 1 0 .8l-.1 .2a.61 .61 0 0 1-.9 .5 .61 .61 0 0 1 0-1.1zM160.7 387.2a.4 .4 0 0 1 .6 .1 .4 .4 0 0 1-.2 .6 .38 .38 0 0 1-.6 .2 .38 .38 0 0 1 0-.6zM160.8 393.4a.52 .52 0 0 1 .2 .8 .52 .52 0 0 1-.8 .1M161.3 387.2l-.6 .9M181.8 381.3a.52 .52 0 0 1 .8-.2 .52 .52 0 0 1 0 .9l-.1 .1a.61 .61 0 0 1-.9 .6 .61 .61 0 0 1 0-1.1zM182 381.2a.52 .52 0 0 1 .2 .7 .52 .52 0 0 1-.8 .2M300.5 381.1h.1M47 410v5"/>
<path d="M97 410v5M147 410v5M197 410v5M247 410v5M297 405v10M347 410v5"/>
<circle cx="95.3" cy="42.7" r=".77"/>
<circle cx="95.3" cy="42.7" r="1.14"/>
<circle cx="96.7" cy="49.8" r=".56"/>
<circle cx="96.8" cy="57" r=".77"/>
<circle cx="303.1" cy="57" r="1.14"/>
<circle cx="303.1" cy="57" r=".77"/>
<circle cx="303.2" cy="49.8" r=".56"/>
<circle cx="304.5" cy="42.7" r=".77"/>
<circle cx="88.1" cy="89.5" r=".77"/>
<circle cx="102.2" cy="92.6" r="1.14"/>
<circle cx="102.2" cy="92.6" r=".77"/>
<circle cx="103.4" cy="84.3" r=".56"/>
<circle cx="296.5" cy="84.3" r=".56"/>
<circle cx="297.6" cy="92.6" r=".77"/>
<circle cx="311.8" cy="89.5" r=".77"/>
<circle cx="311.8" cy="89.5" r="1.14"/>
<circle cx="401.5" cy="144.4" r="1.56"/>
<circle cx="407.5" cy="144.4" r="1.56"/>
<circle cx="61.4" cy="213.6" r=".56"/>
<circle cx="67.2" cy="208.6" r="1.14"/>
<circle cx="67.2" cy="208.6" r=".77"/>
<circle cx="75.5" cy="218.6" r=".77"/>
<circle cx="88.2" cy="208.7" r="1.56"/>
<circle cx="96.3" cy="218.6" r=".77"/>
<circle cx="97.6" cy="213.6" r=".56"/>
<circle cx="102.5" cy="210.5" r="4.2"/>
<circle cx="102.6" cy="208.6" r="1.14"/>
<circle cx="102.6" cy="208.6" r=".77"/>
<circle cx="133.8" cy="218.6" r=".77"/>
<circle cx="133.9" cy="208.6" r="1.14"/>
<circle cx="133.9" cy="208.6" r=".77"/>
<circle cx="138.1" cy="213.6" r=".56"/>
<circle cx="261.8" cy="213.6" r=".56"/>
<circle cx="266" cy="208.6" r=".77"/>
<circle cx="266.1" cy="218.6" r=".77"/>
<circle cx="266.1" cy="218.6" r="1.14"/>
<circle cx="297.3" cy="208.6" r=".77"/>
<circle cx="302.3" cy="213.6" r=".56"/>
<circle cx="303.6" cy="218.6" r=".77"/>
<circle cx="303.6" cy="218.6" r="1.14"/>
<circle cx="324.3" cy="218.6" r="1.14"/>
<circle cx="324.3" cy="218.6" r=".77"/>
<circle cx="332.7" cy="208.6" r=".77"/>
<circle cx="338.5" cy="213.6" r=".56"/>
<circle cx="486.4" cy="208.7" r="1.56"/>
<circle cx="492.4" cy="208.7" r="1.56"/>
<circle cx="311.2" cy="325.1" r="12.3"/>
<circle cx="311.2" cy="325.1" r="18.2"/>
</g>
<g fill="none" stroke="#000" stroke-width=".35">
<path d="M90.2 88.5h12M90.2 97h12M96.2 87l6 1.5-6 1.5zM96.2 95.5l6 1.5-6 1.5zM102.2 86.5v12.5M299.8 85.7h12M299.8 93.1h12M305.8 84.2l6 1.5-6 1.5zM305.8 91.6l6 1.5-6 1.5zM311.8 82.6v13.6M445.6 365h115.3M459.2 380v10"/>
<path d="M401.8 400h74.9M401.8 390h74.9M401.8 395h74.9M459.2 400v10M401.8 405h57.4"/>
</g>
<g fill="none" stroke="#000" stroke-width=".5">
<path d="M401.8 359.7h187.2v55.3h-187.2zM445.6 359.7v20.3M560.9 359.7v20.3M401.8 380h187.2M476.7 380v35M574 380v15M462.2 383.4l5.5-1.2v5.4l-5.5-1.2zM476.7 395h112.3M401.8 410h187.2M476.7 405h112.3M532.9 405v10"/>
<circle cx="472.6" cy="384.9" r="2.72"/>
<circle cx="472.6" cy="384.9" r="1.47"/>
</g>
<path d="M461.1 384.9h14.8" fill="none" stroke="#000" stroke-width=".5" stroke-dasharray="15.2 1.3 1.3 1.3" stroke-dashoffset="7.4"/>
<path d="M472.6 381.7v6.6" fill="none" stroke="#000" stroke-width=".5" stroke-dasharray="15.2 1.3 1.3 1.3" stroke-dashoffset="13.8"/>
<path d="M428.3 138.7h-10M513.2 202.9h-10" fill="none" stroke="#000" stroke-width=".28" stroke-dasharray="15.2 1.3 1.3 1.3" stroke-dashoffset="12.1"/>
<g fill="#000">
<path d="M307.3 370l-1.6 3.2-.6-.4z"/>
<path d="M96.2 87l6 1.5-6 1.5zM96.2 95.5l6 1.5-6 1.5z"/>
<path d="M305.8 84.2l6 1.5-6 1.5zM305.8 91.6l6 1.5-6 1.5z"/>
</g>
<text font-size="13.3" x="557.9" y="30.1">1x</text>
<g font-size="8.5">
<text x="403.7" y="69">SCHNITT</text>
<text x="309.5" y="81.2">B</text>
<text x="99.3" y="85.6">A</text>
<text x="99.1" y="106.5">A</text>
<text x="309.5" y="103.4">B</text>
<text x="489.5" y="135.2">SCHNITT</text>
<text x="109.8" y="208.5">Z</text>
<text x="297.4" y="280.6">DETAIL</text>
</g>
<g font-size="6.7">
<text x="403.5" y="332.1">Oberfläche: Alle Seiten Poliert</text>
<text x="403.5" y="345">Hinweis: Alle Senkungen für Senkkopfschraube</text>
<text x="430.9" y="351.5">ISO 10642 M8</text>
</g>
<text font-size="6" x="464.2" y="407.8">02</text>
<g font-size="4.7">
<text x="438.3" y="69">A-A</text>
<text x="358.6" y="73.1" transform="rotate(-90 358.6 73.1)">518,11</text>
<text x="409.1" y="77.2">MAßSTAB 2 : 1</text>
<text x="41.3" y="134.9" transform="rotate(-90 41.3 134.9)">1503,2</text>
<text x="524.1" y="135.2">B-B</text>
<text x="403.2" y="141.8" transform="rotate(-90 403.2 141.8)">18,25</text>
<text x="409.2" y="141.8" transform="rotate(-90 409.2 141.8)">12,25</text>
<text x="494.2" y="143.4">MAßSTAB 2 : 1</text>
<text x="439.9" y="144.6" transform="rotate(-86 439.9 144.6)">90°</text>
<text x="358.6" y="156.4" transform="rotate(-90 358.6 156.4)">823,01</text>
<text x="422" y="190.2">3</text>
<text x="90" y="206.2" transform="rotate(-90 90 206.2)">9</text>
<text x="488.1" y="206.1" transform="rotate(-90 488.1 206.1)">18,25</text>
<text x="494.1" y="206.1" transform="rotate(-90 494.1 206.1)">12,25</text>
<text x="523.6" y="210.1" transform="rotate(-83 523.6 210.1)">90°</text>
<text x="358.6" y="218.6" transform="rotate(-90 358.6 218.6)">163,71</text>
<text x="93.6" y="231">775,73</text>
<text x="191.7" y="231">3</text>
<text x="256.8" y="231">212,36</text>
<text x="294.3" y="231">396,91</text>
<text x="330.1" y="231">166,46</text>
<text x="506.9" y="251.8">3</text>
<text x="326.3" y="280.5">Z</text>
<text x="296.9" y="288.8">MAßSTAB 2 : 1</text>
<text x="281.8" y="382.9">Graviert</text>
</g>
<text font-size="4.2" x="578.7" y="389.8">A2</text>
<text font-size="3.9" x="522.5" y="387.2">01-00000579</text>
<g font-size="3.5">
<text x="402.6" y="358.2">Fertigungsverfahren: Senken + Polieren + Graviert</text>
<text x="529.3" y="393.8">23-042</text>
<text x="525.2" y="399.3">Laserteil (Platte 21)</text>
<text x="430.2" y="403.4">Friedrich</text>
<text x="402.7" y="413.9">FREIGEGEBEN</text>
<text x="434.6" y="408.2">Friedrich</text>
<text x="494.9" y="413.9">Maßstab:1:8</text>
<text x="500.6" y="408.2">11.79kg</text>
<text x="550.6" y="413.9">Blatt 1 von 2</text>
<text x="563.2" y="408.2">1.4404 HG Nr.9</text>
</g>
<g font-size="3.3">
<text x="447.5" y="368.2">00</text>
<text x="529.2" y="368.8">08.11.23</text>
<text x="543.2" y="368.5">Friedrich</text>
<text x="447.5" y="373.2">01</text>
<text x="453.7" y="373.8">Skaliert</text>
<text x="529.2" y="373.8">12.01.24</text>
<text x="543.2" y="373.5">Friedrich</text>
<text x="447.5" y="378.2">02</text>
<text x="453.7" y="378.8">Konstruktion weiter angepasst</text>
<text x="529.2" y="378.8">26.02.24</text>
<text x="543.2" y="378.5">Friedrich</text>
</g>
<g font-size="2.8">
<text x="446.7" y="364.1">Rev.</text>
<text x="480" y="364.1">Änderung</text>
<text x="530.9" y="364.1">Datum</text>
<text x="547.8" y="364.1">Name</text>
<text x="407" y="385.2">Allgemeintoleranz DIN ISO 2768-mK</text>
<text x="411.3" y="388">Schutzvermerk DIN ISO 16016</text>
<text x="402.7" y="393.4">Werkstückkanten DIN ISO 13715</text>
<text x="402.7" y="398.6">Oberflächenangaben DIN EN ISO 1302</text>
<text x="402.7" y="403.4">Erstellt von:</text>
<text x="461.7" y="402.7">Revision:</text>
<text x="402.6" y="408.2">Geprüft von:</text>
</g>
<g font-size="2.7">
<text x="477.3" y="387.2">Zeichnung Nr.:</text>
<text x="477.3" y="392.7">Kommission:</text>
<text x="477.3" y="398.6">Bezeichnung:</text>
<text x="477.3" y="408.2">Gewicht:</text>
<text x="533.2" y="408.2">Material:</text>
</g>
<g font-size="2.5">
<text x="21.6" y="8.2">1</text>
<text x="71.2" y="8.2">2</text>
<text x="121.2" y="8.2">3</text>
<text x="171.2" y="8.2">4</text>
<text x="221.2" y="8.2">5</text>
<text x="271.2" y="8.2">6</text>
<text x="321.2" y="8.2">7</text>
<text x="371.2" y="8.2">8</text>
<text x="421.2" y="8.2">9</text>
<text x="470.5" y="8.2">10</text>
<text x="520.8" y="8.2">11</text>
<text x="570.3" y="8.2">12</text>
<text x="6.7" y="35.7">A</text>
<text x="585.7" y="35.7">A</text>
<text x="6.7" y="85.7">B</text>
<text x="585.7" y="85.7">B</text>
<text x="6.7" y="135.7">C</text>
<text x="585.7" y="135.7">C</text>
<text x="6.7" y="185.7">D</text>
<text x="585.7" y="185.7">D</text>
<text x="6.7" y="235.7">E</text>
<text x="585.7" y="235.7">E</text>
<text x="6.7" y="285.7">F</text>
<text x="585.7" y="285.7">F</text>
<text x="6.7" y="335.7">G</text>
<text x="6.7" y="385.7">H</text>
<text x="21.6" y="413.2">1</text>
<text x="71.2" y="413.2">2</text>
<text x="121.2" y="413.2">3</text>
<text x="171.2" y="413.2">4</text>
<text x="221.2" y="413.2">5</text>
<text x="271.2" y="413.2">6</text>
<text x="321.2" y="413.2">7</text>
<text x="371.2" y="413.2">8</text>
</g>
<g font-size="1.8">
<text x="562.4" y="364.4">DRAWING IS PROPRIETARY TO</text>
<text x="562.4" y="367.2">PEC METALL DESIGN GMBH</text>
<text x="562.4" y="369.9">ANY USE OF THE INCLUDED</text>
<text x="562.4" y="372.7">INFORMATION IS PROHIBITED</text>
<text x="562.4" y="375.4">UNLESS APPROVED IN</text>
<text x="562.4" y="378.2">WRITING</text>
</g>
</svg>
